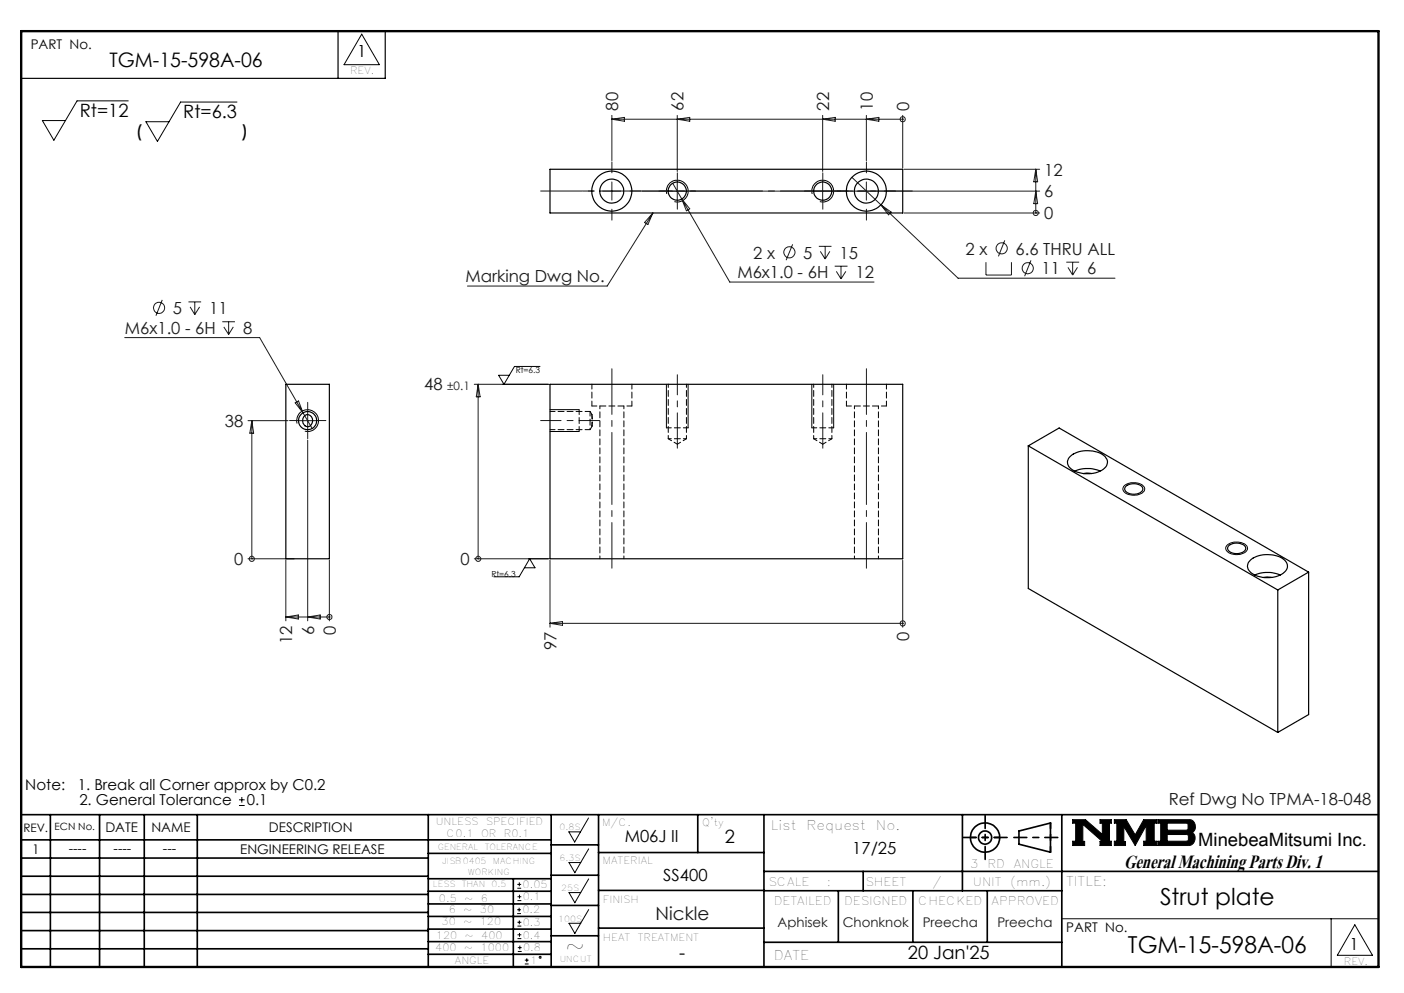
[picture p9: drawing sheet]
<svg xmlns="http://www.w3.org/2000/svg" width="297mm" height="210mm" viewBox="0 0 297 210" stroke-linecap="round" stroke-linejoin="round" font-family="sans-serif">
<g fill="none" stroke="#000" stroke-width=".21">
<path d="M76.5 7.2l3.8 6.5h-7.5zM27.1 21.3h-10.8l-4.9 8.4-2.4-4.2h4.9M50.1 21.6h-11.9l-4.9 8.3-2.4-4.2h4.9M141 41a2.3 2.3 0 0 1 2.1-2.9 2.3 2.3 0 0 1 2.5 2.5 2.3 2.3 0 0 1-2.9 2M171.8 41a2.31 2.31 0 0 1 2-2.9 2.31 2.31 0 0 1 2.5 2.5 2.31 2.31 0 0 1-2.9 2M114.2 77.5h-5.4l-2.2 3.8-1.1-1.9h2.2M62.8 89.6a2.31 2.31 0 0 1 2-3 2.31 2.31 0 0 1 2.6 2.5 2.31 2.31 0 0 1-2.9 2.1M106.3 81.3h9.7M116.3 86.6h6.2M116.3 91.3h6.2M141 81.3v9.2M145.6 81.3v9.2"/>
<path d="M171.7 81.3v9.2M176.4 81.3v9.2M111.8 118.2h4.2M237.8 102.8a3.2 3.2 0 0 1 4.2 .2 1.19 1.19 0 0 1-1.2 1.6 2.6 2.6 0 0 1-3.3-1.1zM259.5 115.4a3.2 3.2 0 0 1 4.3 .2v.1a1.27 1.27 0 0 1-1.2 1.4 2.63 2.63 0 0 1-3.3-1zM110.9 120.1h2.3l-1.2-1.9-2.2 3.8h-5.3M50.6 170.3h1.2M50.6 169.1h1.2M51.2 168.5v1.2M120.3 175.9h2.5l-1.2 2.2zM124.5 173l-1.7 2.9M124.5 179.5l-1.7 2.9"/>
<path d="M226.9 173.3h2.7l3.6 3.2v-2.4h-.5v-.8h2.4v.8h-.4v3.8h.4v.9h-2.4v-.9h.5l-4.1-3.6v3.6h.3v.9h-2.5v-.9h.6v-3.8h-.6zM235.7 173.3h2.5l1.9 3.3 1.8-3.3h2.8v.8h-.5v3.8h.5v.9h-2.8v-.9h.6v-3.3l-2.4 4.2-2.4-4v3.2h.4v.8h-2.4v-.9h.6v-3.8h-.6zM244.9 173.3h6.6a1.47 1.47 0 0 1 1.3 1.2 1.47 1.47 0 0 1-.7 1.6 1.48 1.48 0 0 1 .7 1.6 1.48 1.48 0 0 1-1.4 1.1h-6.5v-.9h.6v-3.8h-.6zM246.9 174.1h4.1l.3 .2v1l-.3 .3h-4.1zM246.9 176.5h4.2l.3 .3v.8l-.4 .3h-4.1zM109.4 193.2h.8M109.4 192.4h.8M109.4 187.8h.8M109.4 187h.8M109.5 198.5h.8M109.5 197.7h.8M109.5 195.9h.8"/>
<path d="M109.5 195h.8M109.5 190.5h.8M109.5 189.6h.8M109.8 192v.8M109.9 194.7v.8M109.9 186.6v.8M109.9 189.2v.8M109.9 197.3v.8M110 200v.8M120.4 182.4h2.4l-1.2 2.2zM120.4 188.8h2.4l-1.2 2.1zM120.4 195.3h2.4l-1.2 2.1z"/>
<path d="M124.5 185.9l-1.7 2.9M124.5 192.4l-1.7 2.9M224.6 194.3h67M281.6 194.3v10.2M286.6 195.6l3.7 6.4h-7.4zM109.5 201.2h.8M109.5 200.4h.8M111 203.9h.8M111 203.1h.8M111.4 202.7v.8"/>
<circle cx="114.3" cy="202.5" r=".2"/>
</g>
<g fill="none" stroke="#000" stroke-width=".35">
<path d="M4.5 172.3h287.1M4.5 177.6h112.1M10.7 172.3v32.2M21.1 172.3v32.2M30.5 172.3v32.2M41.7 172.3v32.2M90.6 172.3v32.2M116.6 172.3v32.2M116.6 178.7h10M126.6 172.3v32.2M147.6 172.3v8M161.6 172.3v32.2"/>
<path d="M203.6 172.3v16.1M215.5 175.7l6.7-1.6v6.1l-6.7-1.7zM224.6 172.3v32.2M4.5 185.3h86.1M4.5 181.5h86.1M4.5 189.2h86.1M4.5 193h86.1M4.5 196.8h86.1M90.6 199.1h26M90.6 193.8h26M90.6 188.5h26M90.6 191.2h26"/>
<path d="M90.6 180.5h26M90.6 185.8h26M90.6 196.5h26M108.6 185.8v18.5M116.6 185.1h10M116.6 191.5h10M116.6 197.9h10M126.6 196.3h35M126.6 188.3h35M126.6 180.3h35M161.6 184.3h130M161.6 199.3h63"/>
<path d="M161.6 188.4h63M177.3 188.4v10.9M182.6 184.3v4.1M193.1 188.4v10.9M208.8 188.4v10.9M4.5 200.7h86.1M90.6 201.8h26"/>
<circle cx="208.4" cy="177.1" r="3.1"/>
<circle cx="208.4" cy="177.1" r="1.4"/>
</g>
<path d="M4.5 6.6h287.1" fill="none" stroke="#000" stroke-width=".21" stroke-dasharray="6.3 1.3 1.3 1.3" stroke-dashoffset="1.9"/>
<g fill="none" stroke="#000" stroke-width=".25">
<path d="M71.5 6.6v10M81.5 6.6v10h-77M116.3 35.8h74.7v9.2h-74.7zM60.5 81.3h9.2v36.9h-9.2zM64.3 88.1a1.11 1.11 0 0 1 1.5-.1 1.11 1.11 0 0 1 .2 1.5 1.03 1.03 0 0 1-1.2 .7 1.03 1.03 0 0 1-.8-1.2zM116.3 81.3h74.7v36.9h-74.7zM217.5 94.3v30.2l52.8 30.4M217.5 94.3l52.8 30.5M217.5 94.3l6.5-3.8 52.8 30.5M226.2 96.7a6 6 0 0 1 7.6-.1 1.88 1.88 0 0 1-1.1 3.1 5.9 5.9 0 0 1-6.6-1l-.3-1.2zM227.4 99.6a6.9 6.9 0 0 1 5.3 0M229.2 100.1l.8-.1 .9 .1"/>
<path d="M238.1 102.9a2.59 2.59 0 0 1 3.6 .2 1.37 1.37 0 0 1-1.7 1.4 1.68 1.68 0 0 1-2.1-1.2zM259.9 115.5a2.59 2.59 0 0 1 3.6 .2 1.05 1.05 0 0 1-1.1 1.3 2.23 2.23 0 0 1-2.7-.9zM264.5 118.5a6.1 6.1 0 0 1 7.4 .1 1.66 1.66 0 0 1-.5 2.6 5.9 5.9 0 0 1-7.2-.6 1.6 1.6 0 0 1 .3-2.1zM265.4 121.6a6.6 6.6 0 0 1 5.4 0M267.3 122.1l.8-.1 .9 .1M270.3 124.8v30.1M276.8 121v30.1l-6.5 3.8M276.8 121l-6.5 3.8"/>
<circle cx="129.4" cy="40.4" r="4.2"/>
<circle cx="129.4" cy="40.4" r="2.55"/>
<circle cx="143.3" cy="40.4" r="1.91"/>
<circle cx="174" cy="40.4" r="1.92"/>
<circle cx="183.3" cy="40.4" r="4.2"/>
<circle cx="183.3" cy="40.4" r="2.55"/>
<circle cx="65.1" cy="89" r="1.92"/>
</g>
<path d="M205.3 177.1h6.2M222.2 174v6.2" fill="none" stroke="#000" stroke-width=".35" stroke-dasharray="15.2 1.3 1.3 1.3" stroke-dashoffset="14.1"/>
<path d="M203.8 177.1h9.2M208.4 172.5v9.2M214.5 177.1h9.3" fill="none" stroke="#000" stroke-width=".35" stroke-dasharray="15.2 1.3 1.3 1.3" stroke-dashoffset="12.5"/>
<path d="M4.5 6.6h287.1v197.9h-287.1z" fill="none" stroke="#000" stroke-width=".5"/>
<path d="M226.9 173.3v.8h.6v3.8h-.6v.9h2.5v-.9h-.3v-3.6l4.1 3.6h-.5v.9h2.4v-.9h-.4v-3.8h.4v-.8h-2.4v.8h.5v2.4l-3.6-3.2zM235.7 173.3v.8h.6v3.8h-.6v.9h2.4v-.8h-.4v-3.2l2.4 4 2.4-4.2v3.3h-.6v.9h2.8v-.9h-.5v-3.8h.5v-.8h-2.8l-1.8 3.3-1.9-3.3zM246.9 176.5h4.2l.3 .2v1l-.3 .2h-4.2zM244.9 173.3v.8h.6v3.8h-.6v.9h6.9l.7-.5 .3-.9-.1-.7-.6-.6a1.48 1.48 0 0 0 .7-1.6 1.48 1.48 0 0 0-1.3-1.2zM246.9 174.1h4.1l.3 .2v1.1l-.2 .2h-4.2z" fill-rule="evenodd" fill="#000"/>
<g fill="none" stroke="#191924" stroke-width=".21">
<path d="M129.4 25.2h61.6M129.4 24.4v9.6M129.4 25.2l2.7-.4v.8zM129.4 38.5v3.8M142.3 38.8l12.1 20.8h30.5M143.3 24.4v11.9M143.3 25.2l2.6-.4v.8zM143.3 38.5v3.8M174 24.4v11.9M174 25.2l2.7-.4v.8zM174 38.5v3.8M180.2 37.5l22.5 21.3h33.2"/>
<path d="M183.3 24.4v9.6M183.3 25.2l2.6-.4v.8zM183.3 38.5v3.8M191 25.2h.1M191 24.4v11.1M191.2 35.8h28.7M219.1 35.8v9.2M219.1 35.8l.4 2.6h-.8zM127.5 40.4h3.8M135.9 40.4h84M138.1 45l-9.7 15.5h-29.5M138.1 45l-1 2.5-.8-.4z"/>
<path d="M144.2 42.1l1.7 2.1-.7 .4zM167.7 51.7l-1.4 3.3M173.2 52.1h2.7M173.5 53.2l1.1 1.6M174.6 52.1v2.7M175.5 53.2l-.9 1.6M176.6 56.3h2.7M176.9 57.4l1 1.6M177.9 56.3v2.7M178.9 57.4l-1 1.6M186.3 43.3l2.2 1.6-.5 .5zM191.2 45h28.7"/>
<path d="M208.6 55.4v2.8h5.4v-2.8M212.5 50.8l-1.3 3.4M218.1 55.1l-1.4 3.3M219.1 45h.1M219.1 40.4l.4 2.7h-.8zM225.6 55.4h2.7M225.9 56.5l1 1.7M226.9 55.4v2.8M227.9 56.5l-1 1.7M26.4 71.4h28.5l9.2 15.9M34.3 63.4l-1.3 3.4M39.9 63.8h2.6"/>
<path d="M40.2 64.9l1 1.6M41.2 63.8v2.7M42.2 64.9l-1 1.6M47 68h2.7M47.3 69.1l1.1 1.6M48.4 68v2.7M49.4 69.1l-1 1.6M52.5 89h8.4M53.3 89v29.2M53.3 89l.4 2.6h-.9zM62.4 85.2l.7-.4 1 2.5zM63.1 89h3.9"/>
<path d="M64.1 87.3l1.9 3.3M65.1 87v3.9M65.1 93.1v38.2M100.3 81.3h15.7M101.1 81.3v36.9M101.1 81.3l.5 2.6h-.8zM52.5 118.2h9.7M53.3 118.2h.1M60.5 118.5v12.8M69.7 118.5v12.8M100.3 118.2h15.7M101.1 118.2h.1"/>
<path d="M116.3 118.5v14.1M191 118.5v14.1M60.5 130.5h9.2M60.5 130.5l2.6-.4v.8zM65.1 130.5l2.6-.4v.8zM69.7 130.5h.1M116.3 131.8h74.7M116.3 131.8l2.7-.4v.8zM191 131.8h.1"/>
<circle cx="190.9" cy="25.2" r=".54"/>
<circle cx="167" cy="53.4" r="1.18"/>
<circle cx="211.9" cy="52.5" r="1.18"/>
<circle cx="217.4" cy="56.7" r="1.18"/>
<circle cx="219.1" cy="45.1" r=".54"/>
<circle cx="33.6" cy="65.1" r="1.18"/>
<circle cx="53.3" cy="118.2" r=".54"/>
<circle cx="101.2" cy="118.2" r=".54"/>
<circle cx="69.7" cy="130.5" r=".54"/>
<circle cx="190.9" cy="131.8" r=".54"/>
</g>
<path d="M143.3 94.8v-15.6M174.1 94.8v-15.6" fill="none" stroke="#191924" stroke-width=".21" stroke-dasharray="15.2 1.3 1.3 1.3" stroke-dashoffset="7.8"/>
<path d="M126.8 88.9h-12.4" fill="none" stroke="#191924" stroke-width=".21" stroke-dasharray="15.2 1.3 1.3 1.3" stroke-dashoffset="10.9"/>
<path d="M129.4 78v42.2M183.3 120.2v-42.2" fill="none" stroke="#191924" stroke-width=".21" stroke-dasharray="15.2 1.3 1.3 1.3" stroke-dashoffset="5.6"/>
<path d="M114.4 40.4h78.6" fill="none" stroke="#191924" stroke-width=".21" stroke-dasharray="15.2 1.3 1.3 1.3" stroke-dashoffset="6.4"/>
<g fill="none" stroke="#191924" stroke-width=".21" stroke-dasharray="15.2 1.3 1.3 1.3">
<path d="M129.4 36.6v-2.4M143.3 38.5v-1.9M174.1 38.5v-1.9M183.3 36.6v-2.4M125.6 40.4h-2.3M129.4 44.2v2.4M133.3 40.4h2.3M141.4 40.4h-2M143.3 42.3v1.9M145.2 40.4h1.9M172.1 40.4h-1.9M174.1 42.3v1.9"/>
<path d="M176 40.4h1.9M179.4 40.4h-2.3M183.3 44.2v2.4M187.1 40.4h2.3M63.2 88.9h-2M65.1 87v-1.9M65.1 90.9v1.9M67 88.9h1.9"/>
</g>
<path d="M116.4 90.9h8.4M122.5 91.2v-4.6M124.8 87h-8.4M125.2 85.9h8.5M125.2 81.2v4.7M133.7 85.9v-4.7M141 90.5h4.6M171.7 90.5h4.7M179.1 85.9h8.4M179.1 81.2v4.7M187.5 85.9v-4.7" fill="none" stroke="#000" stroke-width=".21" stroke-dasharray="1.3 .6" stroke-dashoffset=".2"/>
<path d="M124.8 88.9v-1.9M124.8 90.9v-2" fill="none" stroke="#000" stroke-width=".21" stroke-dasharray="1.3 .6" stroke-dashoffset="1"/>
<path d="M141.4 92.8h3.8M141.4 81.2v11.6M145.2 92.8v-11.6M172.1 92.8h3.9M172.1 81.2v11.6M176 92.8v-11.6" fill="none" stroke="#000" stroke-width=".21" stroke-dasharray="1.3 .6" stroke-dashoffset=".6"/>
<path d="M125.2 90.1v-.1M125.2 90h.1" fill="none" stroke="#000" stroke-width=".21" stroke-dasharray="1.3 .6"/>
<path d="M125.2 87.7v2.5M125.2 87.7l.1 1.3-.1 1.2" fill="none" stroke="#000" stroke-width=".21" stroke-dasharray="1.3 .6" stroke-dashoffset=".3"/>
<path d="M126.9 85.9v32.3M180.7 85.9v32.3M132 118.2v-32.3M185.8 118.2v-32.3" fill="none" stroke="#000" stroke-width=".21" stroke-dasharray="1.3 .6" stroke-dashoffset=".7"/>
<path d="M141.4 92.8l1.9 1.1M143.3 93.9l1.9-1.1M172.1 92.8l2 1.1M174.1 93.9l1.9-1.1" fill="none" stroke="#000" stroke-width=".21" stroke-dasharray="1.3 .6" stroke-dashoffset=".5"/>
<path d="M124.8 90.9l.4-.7M125.2 87.7l-.4-.7" fill="none" stroke="#000" stroke-width=".21" stroke-dasharray="1.3 .6" stroke-dashoffset=".4"/>
<text font-size="6.2" x="237.8" y="183.6">General Machining Parts Div. 1</text>
<g font-size="4.9">
<text x="245.4" y="191.4">Strut plate</text>
<text x="119.6" y="201.8">~</text>
<text x="238.6" y="201.5">TGM-15-598A-06</text>
</g>
<text font-size="4.2" x="23.2" y="14.3">TGM-15-598A-06</text>
<g font-size="3.9">
<text x="16.9" y="24.6">Rt=12</text>
<text x="38.8" y="24.9">Rt=6.3</text>
<text x="153.3" y="178.4">2</text>
<text x="253.5" y="178.9">MinebeaMitsumi Inc.</text>
<text x="143.7" y="202.9">-</text>
<text x="192.1" y="202.9">20 Jan'25</text>
</g>
<text font-size="3.9" fill="#191924" x="138.7" y="194.6">Nickle</text>
<g font-size="3.6">
<text x="28.6" y="28.9">(</text>
<text x="51" y="28.9">)</text>
</g>
<g font-size="3.5">
<text x="75.6" y="12.1">1</text>
<text x="132.1" y="178.2">M06J II</text>
<text x="180.3" y="180.5">17/25</text>
<text x="140.3" y="186.3">SS400</text>
<text x="285.5" y="200.9">1</text>
</g>
<g font-size="3.5" fill="#191924">
<text x="130.8" y="23.4" transform="rotate(-90 130.8 23.4)">80</text>
<text x="144.6" y="23.4" transform="rotate(-90 144.6 23.4)">62</text>
<text x="175.4" y="23.4" transform="rotate(-90 175.4 23.4)">22</text>
<text x="184.6" y="23.4" transform="rotate(-90 184.6 23.4)">10</text>
<text x="192.3" y="23.4" transform="rotate(-90 192.3 23.4)">0</text>
<text x="220.9" y="41.7">6</text>
<text x="220.9" y="37.1">12</text>
<text x="220.9" y="46.3">0</text>
<text x="204.3" y="53.8">2 x</text>
<text x="214.8" y="53.8">6.6 THRU ALL</text>
<text x="98.4" y="59.7">Marking Dwg No.</text>
<text x="156" y="58.9">M6x1.0 - 6H</text>
<text x="159.4" y="54.7">2 x</text>
<text x="169.9" y="54.7">5</text>
<text x="177.6" y="54.7">15</text>
<text x="181" y="58.9">12</text>
<text x="220.3" y="58">11</text>
<text x="230" y="58">6</text>
<text x="26.4" y="70.6">M6x1.0 - 6H</text>
<text x="36.6" y="66.4">5</text>
<text x="44.3" y="66.4">11</text>
<text x="51.4" y="70.6">8</text>
<text x="89.7" y="82.6">48</text>
<text x="47.6" y="90.3">38</text>
<text x="49.5" y="119.5">0</text>
<text x="97.4" y="119.5">0</text>
<text x="61.8" y="136.2" transform="rotate(-90 61.8 136.2)">12</text>
<text x="66.4" y="134.2" transform="rotate(-90 66.4 134.2)">6</text>
<text x="71" y="134.2" transform="rotate(-90 71 134.2)">0</text>
<text x="117.7" y="137.5" transform="rotate(-90 117.7 137.5)">97</text>
<text x="192.3" y="135.6" transform="rotate(-90 192.3 135.6)">0</text>
<text x="247.2" y="170.2">Ref Dwg No TPMA-18-048</text>
</g>
<g font-size="3.2">
<text x="5.4" y="167.2">Note:</text>
<text x="16.4" y="167.2">1. Break all Corner approx by C0.2</text>
<text x="16.8" y="170.3">2. General Tolerance</text>
<text x="52.2" y="170.3">0.1</text>
</g>
<g font-size="2.8">
<text x="6.5" y="10.4">PART No.</text>
<text x="22.3" y="175.9">DATE</text>
<text x="32" y="175.9">NAME</text>
<text x="56.9" y="175.9">DESCRIPTION</text>
<text x="163.1" y="175.4">List</text>
<text x="170.6" y="175.4">Request</text>
<text x="185.3" y="175.4">No.</text>
<text x="6.8" y="180.6">1</text>
<text x="14.5" y="180.3">----</text>
<text x="24" y="180.3">----</text>
<text x="34.5" y="180.3">---</text>
<text x="50.8" y="180.7">ENGINEERING RELEASE</text>
<text x="225.5" y="187.3">TITLE:</text>
<text x="225.6" y="197.2">PART No.</text>
<text x="163.7" y="203">DATE</text>
</g>
<g font-size="2.8" fill="#191924">
<text x="164.5" y="196.1">Aphisek</text>
<text x="178.3" y="196.1">Chonknok</text>
<text x="195.2" y="196.1">Preecha</text>
<text x="211" y="196.1">Preecha</text>
</g>
<text font-size="2.5" fill="#191924" x="94.6" y="82.6">±0.1</text>
<g font-size="2.5">
<text x="4.9" y="175.9">REV.</text>
<text x="205.2" y="183.6">3</text>
<text x="208.9" y="183.6">RD</text>
<text x="214.4" y="183.6">ANGLE</text>
<text x="162.5" y="187.3">SCALE</text>
<text x="163.7" y="191.5">DETAILED</text>
<text x="174.9" y="187.3">:</text>
<text x="178.6" y="191.5">DESIGNED</text>
<text x="183.1" y="187.3">SHEET</text>
<text x="194.2" y="191.5">CHECKED</text>
<text x="197.2" y="187.3">/</text>
<text x="205.8" y="187.3">UNIT</text>
<text x="209.8" y="191.5">APPROVED</text>
<text x="213.7" y="187.3">(mm.)</text>
</g>
<g font-size="2.1">
<text x="74.1" y="15.7">REV.</text>
<text x="11.6" y="175.6">ECN No.</text>
<text x="92.2" y="174.5">UNLESS</text>
<text x="94.5" y="177.1">C0.1</text>
<text x="101.8" y="177.1">OR</text>
<text x="102.8" y="174.5">SPECIFIED</text>
<text x="106.6" y="177.1">R0.1</text>
<text x="127.3" y="174.7">M/C.</text>
<text x="148.6" y="174.8">Q'ty</text>
<text x="127.5" y="182.8">MATERIAL</text>
<text x="92.8" y="190.8">0.5</text>
<text x="98.2" y="190.8">~</text>
<text x="101.7" y="190.8">6</text>
<text x="110.6" y="187.8">0.05</text>
<text x="110.6" y="190.4">0.1</text>
<text x="127.6" y="190.9">FINISH</text>
<text x="93.4" y="195.7">30</text>
<text x="94.9" y="193">6</text>
<text x="98" y="195.7">~</text>
<text x="98" y="193">~</text>
<text x="101.5" y="195.7">120</text>
<text x="101.5" y="193">30</text>
<text x="110.5" y="193.2">0.2</text>
<text x="110.6" y="195.9">0.3</text>
<text x="92.1" y="201.1">400</text>
<text x="92.2" y="198.6">120</text>
<text x="96.2" y="203.9">ANGLE</text>
<text x="98.2" y="201.1">~</text>
<text x="98.3" y="198.6">~</text>
<text x="101.7" y="201.1">1000</text>
<text x="101.8" y="198.6">400</text>
<text x="110.6" y="198.5">0.4</text>
<text x="110.7" y="201.2">0.8</text>
<text x="112.1" y="203.9">1</text>
<text x="127.6" y="199">HEAT</text>
<text x="134.9" y="199">TREATMENT</text>
<text x="284.3" y="204.1">REV.</text>
</g>
<g font-size="1.8">
<text x="109.1" y="79">Rt=6.3</text>
<text x="103.9" y="122">Rt=6.3</text>
<text x="92.6" y="179.7">GENERAL</text>
<text x="102.5" y="179.7">TOLERANCE</text>
<text x="118.4" y="175.6">0.8S</text>
<text x="93.5" y="182.6">JISB0405</text>
<text x="99" y="185">WORKING</text>
<text x="104.3" y="182.6">MACHING</text>
<text x="118.4" y="182.1">6.3S</text>
<text x="91.6" y="187.6">LESS</text>
<text x="97.7" y="187.6">THAN</text>
<text x="104" y="187.6">0.5</text>
<text x="118.7" y="188.4">25S</text>
<text x="118.1" y="194.9">100S</text>
<text x="118.4" y="203.4">UNCUT</text>
</g>
</svg>
